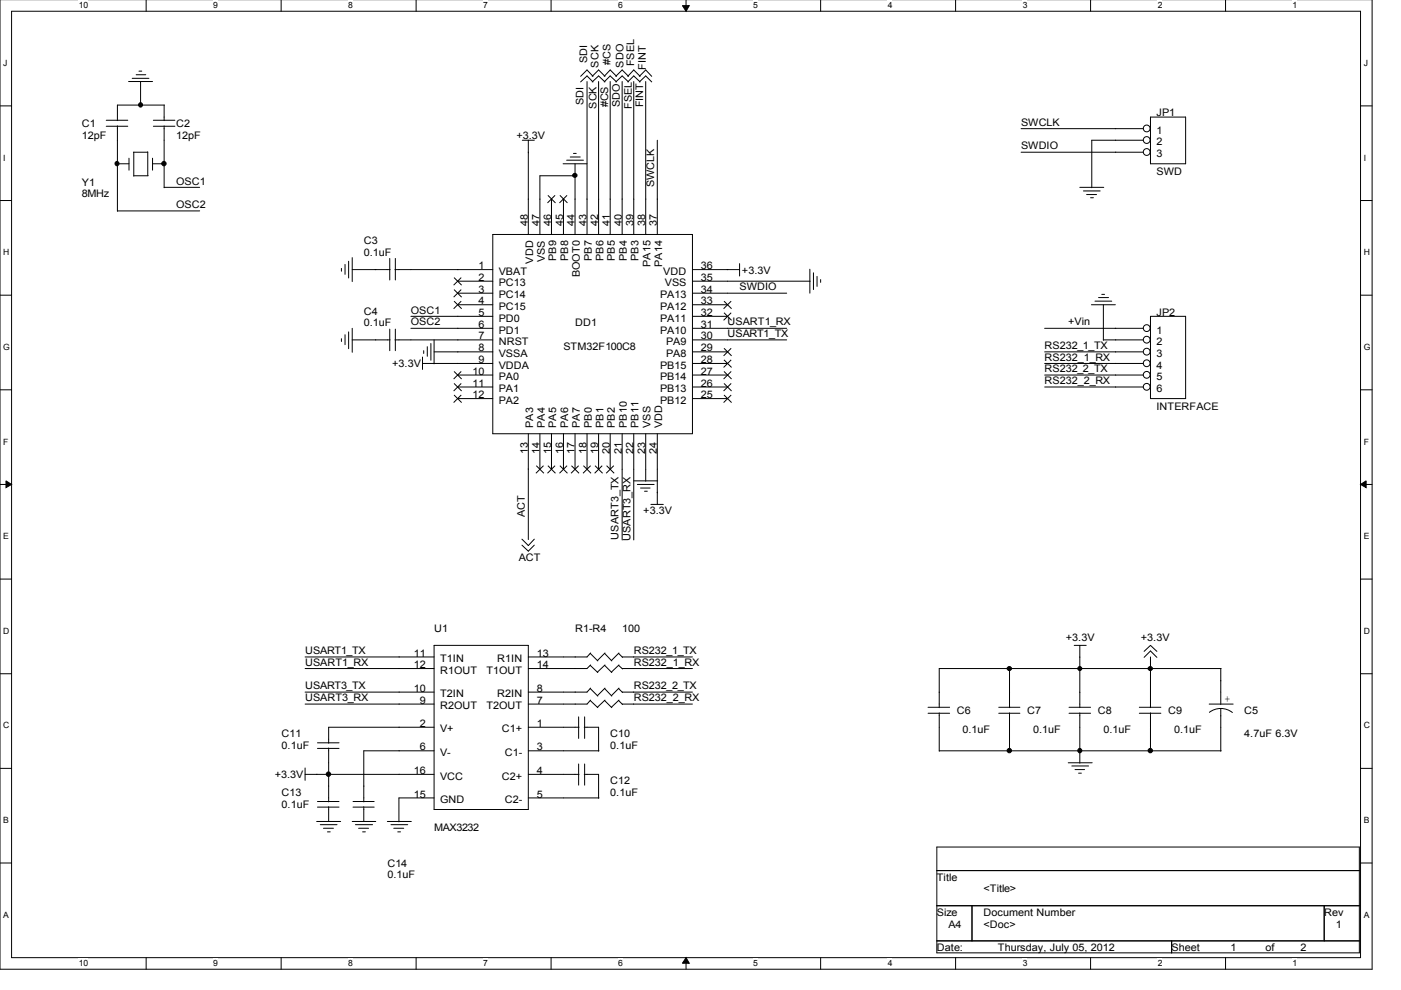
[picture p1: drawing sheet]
<svg xmlns="http://www.w3.org/2000/svg" width="297mm" height="210mm" viewBox="0 0 297 210" stroke-linecap="round" stroke-linejoin="round" font-family="sans-serif">
<path d="M0 -.1v205.6h290.9v-205.6M2.5 2.4h286v200.6h-286z" fill="none" stroke="#000" stroke-width=".21"/>
<g fill="#fff">
<path d="M16.7 .2h1.9v1.9h-1.9z"/>
<path d="M16.7 203.3h1.9v1.9h-1.9z"/>
</g>
<path d="M31 0v2.4M31 203v2.5" fill="none" stroke="#000" stroke-width=".21"/>
<g fill="#fff">
<path d="M45.2 .2h.9v1.9h-.9z"/>
<path d="M45.2 203.3h.9v1.9h-.9z"/>
</g>
<path d="M59.6 0v2.4M59.6 203v2.5" fill="none" stroke="#000" stroke-width=".21"/>
<g fill="#fff">
<path d="M73.8 .2h1v1.9h-1z"/>
<path d="M73.8 203.3h1v1.9h-1z"/>
</g>
<path d="M88.2 0v2.4M88.2 203v2.5" fill="none" stroke="#000" stroke-width=".21"/>
<g fill="#fff">
<path d="M102.4 .2h1v1.9h-1z"/>
<path d="M102.4 203.3h1v1.9h-1z"/>
</g>
<path d="M116.8 0v2.4M116.8 203v2.5" fill="none" stroke="#000" stroke-width=".21"/>
<g fill="#fff">
<path d="M131.1 .2h.9v1.9h-.9z"/>
<path d="M131.1 203.3h.9v1.9h-.9z"/>
</g>
<path d="M145.5 0v2.4M145.5 203v2.5" fill="none" stroke="#000" stroke-width=".21"/>
<path d="M144.7 1.2h1.4l-.6 1.2zM145.5 203l.6 1.2h-1.4z" fill="#000" stroke="#000" stroke-width=".21"/>
<g fill="#fff">
<path d="M159.7 .2h.9v1.9h-.9z"/>
<path d="M159.7 203.3h.9v1.9h-.9z"/>
</g>
<path d="M174 0v2.4M174 203v2.5" fill="none" stroke="#000" stroke-width=".21"/>
<g fill="#fff">
<path d="M188.2 .2h.9v1.9h-.9z"/>
<path d="M188.2 203.3h.9v1.9h-.9z"/>
</g>
<path d="M202.6 0v2.4M202.6 203v2.5" fill="none" stroke="#000" stroke-width=".21"/>
<g fill="#fff">
<path d="M216.8 .2h1v1.9h-1z"/>
<path d="M216.8 203.3h1v1.9h-1z"/>
</g>
<path d="M231.2 0v2.4M231.2 203v2.5" fill="none" stroke="#000" stroke-width=".21"/>
<g fill="#fff">
<path d="M245.4 .2h1v1.9h-1z"/>
<path d="M245.4 203.3h1v1.9h-1z"/>
</g>
<path d="M259.8 0v2.4M259.8 203v2.5" fill="none" stroke="#000" stroke-width=".21"/>
<g fill="#fff">
<path d="M274.1 .2h.9v1.9h-.9z"/>
<path d="M274.1 203.3h.9v1.9h-.9z"/>
<path d="M.7 12.4h.8v1.9h-.8z"/>
<path d="M289.1 12.4h.9v1.9h-.9z"/>
<path d="M.7 32.4h.4v2h-.4z"/>
<path d="M289.1 32.4h.5v2h-.5z"/>
</g>
<path d="M0 22.5h2.5M288.5 22.5h2.4" fill="none" stroke="#000" stroke-width=".21"/>
<g fill="#fff">
<path d="M.7 52.5h1.1v2h-1.1z"/>
<path d="M289.1 52.5h1.1v2h-1.1z"/>
</g>
<path d="M0 42.5h2.5M288.5 42.5h2.4" fill="none" stroke="#000" stroke-width=".21"/>
<g fill="#fff">
<path d="M.7 72.6h1.2v1.9h-1.2z"/>
<path d="M289.1 72.6h1.3v1.9h-1.3z"/>
</g>
<path d="M0 62.6h2.5M288.5 62.6h2.4" fill="none" stroke="#000" stroke-width=".21"/>
<g fill="#fff">
<path d="M.7 92.6h1v2h-1z"/>
<path d="M289.1 92.6h1.1v2h-1.1z"/>
</g>
<path d="M0 82.6h2.5M288.5 82.6h2.4" fill="none" stroke="#000" stroke-width=".21"/>
<g fill="#fff">
<path d="M.7 112.7h1.1v2h-1.1z"/>
<path d="M289.1 112.7h1.1v2h-1.1z"/>
</g>
<path d="M0 102.7h2.5M288.5 102.7h2.4" fill="none" stroke="#000" stroke-width=".21"/>
<path d="M1.3 102l1.2 .7-1.2 .7zM288.5 102.7l1.1-.7v1.4z" fill="#000" stroke="#000" stroke-width=".21"/>
<g fill="#fff">
<path d="M.7 132.8h1.2v1.9h-1.2z"/>
<path d="M289.1 132.8h1.2v1.9h-1.2z"/>
</g>
<path d="M0 122.8h2.5M288.5 122.8h2.4" fill="none" stroke="#000" stroke-width=".21"/>
<g fill="#fff">
<path d="M.7 152.8h1.2v2h-1.2z"/>
<path d="M289.1 152.8h1.2v2h-1.2z"/>
</g>
<path d="M0 142.8h2.5M288.5 142.8h2.4" fill="none" stroke="#000" stroke-width=".21"/>
<g fill="#fff">
<path d="M.7 172.9h1.1v2h-1.1z"/>
<path d="M289.1 172.9h1.1v2h-1.1z"/>
</g>
<path d="M0 162.9h2.5M288.5 162.9h2.4" fill="none" stroke="#000" stroke-width=".21"/>
<g fill="#fff">
<path d="M.7 193h1v1.9h-1z"/>
<path d="M289.1 193h1.1v1.9h-1.1z"/>
</g>
<g fill="none" stroke="#000" stroke-width=".21">
<path d="M27.3 17.3h5M28 16.6h3.6M28.9 15.8h2M29.5 15.1h.6M29.8 17.3v5.1M123.1 16.2l1.4-1.4 1.2 1.4M123.1 17.4l1.4-1.3 1.2 1.3M124.5 17.3v32.4M125.6 16.2l1.3-1.4 1.4 1.4M125.6 17.4l1.3-1.3 1.4 1.3M126.9 17.3v32.4M128.1 16.2l1.3-1.4 1.3 1.4"/>
<path d="M128.1 17.4l1.3-1.3 1.3 1.3M129.4 17.3v32.4M130.6 16.2l1.3-1.4 1.4 1.4M130.6 17.4l1.3-1.3 1.4 1.3M131.9 17.3v32.4M133.1 16.2l1.3-1.4 1.3 1.4M133.1 17.4l1.3-1.3 1.3 1.3M134.4 17.3v32.4M135.6 16.2l1.3-1.4 1.3 1.4M135.6 17.4l1.3-1.3 1.3 1.3M136.9 17.3v32.4M22.5 25.5h4.6"/>
<path d="M22.5 26.8h4.6M24.9 34.7h2.4M24.9 26.7v18.1M27.3 33.5v2.6M28.3 32.3h3M28.4 32.3v5.1M28.4 37.3h3M31.3 32.2v5.1M32.3 34.7h2.5M32.3 33.5v2.6M32.5 25.5h4.6M32.5 26.8h4.6"/>
<path d="M34.8 39.7h7.5M34.8 22.3v3.3M34.8 26.7v13.1M34.9 22.3h-10v3.3M110.7 29.7h2.6M112 29.7v20M119.4 34.7h5.1M120.1 34h3.6M120.9 33.3h2.1M121.6 32.5h.6M121.9 34.7v15M122 37.3h-7.5v12.4"/>
<path d="M139.4 29.7v20M216.5 27.3h25.9M216.5 32.3h25.9M228.9 39.7h5.1M242.4 29.7h-10.9v10.1M243.9 24.8h7.5v9.9h-7.5zM24.9 44.7h17.4M72.4 56.9v.6M73.2 56.1v2.1M73.9 55.4v3.5M74.7 57.2h8M74.7 54.6v5.1"/>
<path d="M82.6 54.8v4.6M83.7 57.2h20.8M83.8 54.8v4.6M96.3 58.9l1.6 1.6M97 59.6h7.5M97.8 58.9l-1.6 1.6M104.5 49.7h42.3v42.3h-42.3zM116.2 41.4l1.6 1.6M116.9 42.2v7.5M117.7 41.4l-1.6 1.6M118.7 41.4l1.6 1.6M119.5 42.2v7.5"/>
<path d="M120.2 41.4l-1.6 1.6M146.8 57.2h10M146.8 59.6h25M156.8 55.9v2.6M171.7 57.1v5.1M172.5 57.8v3.6M173.2 58.6v2.1M174 59.3v.6M229.7 40.5h3.6M230.4 41.2h2.1M231.2 41.9h.6M72.4 71.8v.6"/>
<path d="M73.2 71v2.1M73.9 70.4v3.5M74.7 69.6v5.1M74.7 72.1h8M82.6 69.8v4.6M83.7 72.1h20.8M83.8 69.8v4.6M87.1 67.1h17.4M87.1 69.6h17.4M89.6 77.1h14.9M89.6 75.7v2.6M89.8 74.4v.5"/>
<path d="M90.6 73.5v2M91.4 72.8v3.6M92 72.1v5M92 74.6h12.5M96.3 61.4l1.6 1.6M96.3 63.9l1.6 1.6M96.3 78.8l1.6 1.6M97 64.6h7.5M97 79.5h7.5M97 62.2h7.5M97.8 61.4l-1.6 1.6M97.8 63.9l-1.6 1.6"/>
<path d="M97.8 78.8l-1.6 1.6M146.8 77.1h7.5M146.8 64.6h7.5M146.8 67.1h7.5M146.8 69.6h20M146.8 72.1h20M146.8 74.6h7.5M146.8 79.5h7.5M146.8 62.2h20M153.5 78.8l1.6 1.6M153.5 76.3l1.6 1.6M153.5 73.8l1.6 1.7"/>
<path d="M153.5 66.3l1.6 1.6M153.5 63.9l1.6 1.6M155 73.8l-1.6 1.7M155 78.8l-1.6 1.6M155 76.3l-1.6 1.6M155 66.3l-1.6 1.6M155 63.9l-1.6 1.6M221.5 77.1h20.9M221.5 69.6h20.9M221.5 74.6h20.9M221.5 79.5h20.9M231.4 64.6h5.1"/>
<path d="M232.2 63.9h3.5M232.9 63.1h2.1M233.6 62.4h.6M233.9 72.1h8.5M233.9 64.6v7.6M243.9 67.1h7.5v17.4h-7.5zM96.3 81.3l1.6 1.6M96.3 83.7l1.6 1.7M97 84.5h7.5M97 82.1h7.5M97.8 81.3l-1.6 1.6M97.8 83.7l-1.6 1.7"/>
<path d="M112 92v22.4M113.7 98.7l1.6 1.6M114.5 92v7.5M115.2 98.7l-1.6 1.6M116.2 98.7l1.6 1.6M116.9 92v7.5M117.7 98.7l-1.6 1.6M118.7 98.7l1.6 1.6M119.5 92v7.5M120.2 98.7l-1.6 1.6M121.2 98.7l1.6 1.6M121.9 92v7.5"/>
<path d="M122.7 98.7l-1.6 1.6M123.7 98.7l1.6 1.6M124.5 92v7.5M125.2 98.7l-1.6 1.6M126.2 98.7l1.6 1.6M126.9 92v7.5M127.7 98.7l-1.6 1.6M128.6 98.7l1.6 1.6M129.4 92v7.5M130.1 98.7l-1.6 1.6M131.9 92v22.5M134.4 92v22.5"/>
<path d="M136.9 92v10M139.4 92v14.9M146.8 84.5h7.5M146.8 82.1h7.5M153.5 83.7l1.6 1.7M153.5 81.3l1.6 1.6M155 83.7l-1.6 1.7M155 81.3l-1.6 1.6M221.5 82.1h20.9M110.7 115.6l1.3 1.3 1.3-1.3M110.7 114.3l1.3 1.4 1.3-1.4M134.4 102h5"/>
<path d="M135.1 102.7h3.6M135.8 103.5h2M136.7 104.2h.5M138 106.9h2.6M64.7 139.3h27.3M92 136.8h20v34.8h-20zM125.1 138.5l1.6 1.6M125.2 138.4l-.7 .9h-12.5M128.2 138.5l1.5 1.6M128.3 138.4l-1.6 1.7M131.1 138.5l.9 .9M131.2 138.4l-1.6 1.7"/>
<path d="M131.9 139.3h14.9M227.8 136.8h2.5M228.9 136.8v13.2M242.6 138.1l1.3-1.3 1.4 1.3M242.6 139.4l1.3-1.4 1.4 1.4M243.9 139.3v10.7M64.7 146.7h27.3M64.7 141.7h27.3M64.7 149.3h27.3M67.3 157.5h4.6M67.3 158.7h4.6M69.7 158.6v11.4"/>
<path d="M92 154.2h-22.3v3.4M92 159.2h-14.9v10.8M112 154.2h10.8M112 159.2h15M122.7 152v4.6M123.9 154.2h3v5.1M124 152v4.6M125.1 141.1l1.6 1.5M125.1 146l1.6 1.6M125.1 148.5l1.6 1.5M125.2 145.9l-.7 .8h-12.5M125.2 141l-.7 .7h-12.5"/>
<path d="M125.2 148.4l-.7 .9h-12.5M128.2 141.1l1.5 1.5M128.2 146l1.5 1.6M128.2 148.5l1.5 1.5M128.3 141l-1.6 1.5M128.3 145.9l-1.6 1.6M128.3 148.4l-1.6 1.6M131.1 141.1l.9 .7M131.1 146l.9 .8M131.1 148.5l.9 .9M131.2 141l-1.6 1.5M131.2 145.9l-1.6 1.6"/>
<path d="M131.2 148.4l-1.6 1.6M131.9 146.7h14.9M131.9 141.7h14.9M131.9 149.3h14.9M196.8 150h4.5M196.8 151.2h4.5M199.1 159.2h59.8M199.1 151.1v8.2M211.8 150h4.4M211.8 151.2h4.4M214 141.7v8.3M214 151.1v8.2"/>
<path d="M226.7 150h4.5M226.7 151.2h4.5M228.9 151.1v10.7M241.6 150h4.5M241.6 151.2h4.5M243.9 151.1v8.2M256.4 149.3h5.1M258.8 150.2l1.6 .3 .9 .6M258.8 150.2l-1.5 .3-.9 .5M258.8 141.7v7.7M258.8 150.2v9.1M258.9 141.7h-59.8v8.3"/>
<path d="M64.7 164.2h27.3M64.7 162.8v2.7M67.1 174.2h5.1M67.3 169.9h4.6M67.3 171.1h4.6M67.9 174.9h3.6M68.6 175.6h2.1M69.4 176.4h.6M69.7 171v3.2M74.7 174.2h5M74.8 169.9h4.5M74.8 171.1h4.5"/>
<path d="M75.4 174.9h3.6M76 175.6h2.1M76.9 176.4h.6M77.1 171v3.2M82.1 174.2h5.1M82.9 174.9h3.5M83.5 175.6h2.1M84.3 176.4h.6M92 169.2h-7.4v5.1M112 164.2h10.8M112 169.2h15M122.7 162v4.5"/>
<path d="M123.9 164.2h3v5.1M124 162v4.5M198.6 179.6h89.6v22.4h-89.6zM226.5 161.7h5.1M227.2 162.4h3.6M227.9 163.2h2.1M228.7 163.9h.6M0 183h2.5M198.6 184.6h89.6M198.6 192h89.6M198.6 199.5h89.6M206.1 192v7.5"/>
<path d="M248.4 199.5v2.5M280.8 192v7.5M288.5 183h2.4"/>
<circle cx="243.1" cy="27.2" r=".72"/>
<circle cx="243.1" cy="29.7" r=".72"/>
<circle cx="243.1" cy="32.2" r=".72"/>
<circle cx="243.1" cy="79.5" r=".72"/>
<circle cx="243.1" cy="72" r=".72"/>
<circle cx="243.1" cy="69.6" r=".72"/>
<circle cx="243.1" cy="77" r=".72"/>
<circle cx="243.1" cy="74.6" r=".72"/>
<circle cx="243.1" cy="82" r=".72"/>
</g>
<g fill="#000" stroke="#000" stroke-width=".21">
<circle cx="24.8" cy="34.7" r=".45"/>
<circle cx="29.8" cy="22.2" r=".45"/>
<circle cx="34.8" cy="34.7" r=".47"/>
<circle cx="121.9" cy="37.2" r=".45"/>
<circle cx="214" cy="159.1" r=".47"/>
<circle cx="214" cy="141.7" r=".45"/>
<circle cx="228.9" cy="159.1" r=".45"/>
<circle cx="228.9" cy="141.7" r=".42"/>
<circle cx="243.9" cy="159.1" r=".47"/>
<circle cx="243.9" cy="141.7" r=".45"/>
<circle cx="69.6" cy="164.1" r=".47"/>
</g>
<g font-size="2.2">
<text x="124.5" y="13.3" transform="rotate(-90 124.5 13.3)">SDI</text>
<text x="126.9" y="14.3" transform="rotate(-90 126.9 14.3)">SCK</text>
<text x="129.5" y="13.8" transform="rotate(-90 129.5 13.8)">#CS</text>
<text x="132.2" y="14.3" transform="rotate(-90 132.2 14.3)">SDO</text>
<text x="134.5" y="14.1" transform="rotate(-90 134.5 14.1)">FSEL</text>
<text x="136.9" y="14.8" transform="rotate(-90 136.9 14.8)">FINT</text>
<text x="123.7" y="22.3" transform="rotate(-90 123.7 22.3)">SDI</text>
<text x="126.5" y="23" transform="rotate(-90 126.5 23)">SCK</text>
<text x="128.9" y="22.8" transform="rotate(-90 128.9 22.8)">#CS</text>
<text x="131.4" y="22.8" transform="rotate(-90 131.4 22.8)">SDO</text>
<text x="133.9" y="23" transform="rotate(-90 133.9 23)">FSEL</text>
<text x="136.4" y="22.8" transform="rotate(-90 136.4 22.8)">FINT</text>
<text x="17.4" y="26.9">C1</text>
<text x="17.4" y="29.4">12pF</text>
<text x="37.3" y="26.9">C2</text>
<text x="37.3" y="29.4">12pF</text>
<text x="109.5" y="29.4">+3.3V</text>
<text x="216.5" y="26.7">SWCLK</text>
<text x="245.2" y="24.7">JP1</text>
<text x="245.2" y="28.4">1</text>
<text x="216.5" y="31.6">SWDIO</text>
<text x="245.2" y="30.8">2</text>
<text x="245.2" y="33.4">3</text>
<text x="17.4" y="39.4">Y1</text>
<text x="17.4" y="41.8">8MHz</text>
<text x="37.3" y="39.1">OSC1</text>
<text x="138.7" y="39.7" transform="rotate(-90 138.7 39.7)">SWCLK</text>
<text x="245.2" y="37.1">SWD</text>
<text x="37.3" y="44">OSC2</text>
<text x="111.9" y="47.9" transform="rotate(-90 111.9 47.9)">48</text>
<text x="114.4" y="47.9" transform="rotate(-90 114.4 47.9)">47</text>
<text x="116.8" y="47.9" transform="rotate(-90 116.8 47.9)">46</text>
<text x="119.4" y="47.9" transform="rotate(-90 119.4 47.9)">45</text>
<text x="121.8" y="47.9" transform="rotate(-90 121.8 47.9)">44</text>
<text x="124.4" y="47.9" transform="rotate(-90 124.4 47.9)">43</text>
<text x="126.8" y="47.9" transform="rotate(-90 126.8 47.9)">42</text>
<text x="129.3" y="47.9" transform="rotate(-90 129.3 47.9)">41</text>
<text x="131.8" y="47.9" transform="rotate(-90 131.8 47.9)">40</text>
<text x="134.3" y="47.9" transform="rotate(-90 134.3 47.9)">39</text>
<text x="136.8" y="47.9" transform="rotate(-90 136.8 47.9)">38</text>
<text x="139.3" y="47.9" transform="rotate(-90 139.3 47.9)">37</text>
<text x="77.1" y="51.8">C3</text>
<text x="77.1" y="54.3">0.1uF</text>
<text x="101.4" y="57.1">1</text>
<text x="101.4" y="59.5">2</text>
<text x="105.7" y="58.3">VBAT</text>
<text x="113" y="55.9" transform="rotate(-90 113 55.9)">VDD</text>
<text x="115.5" y="55.6" transform="rotate(-90 115.5 55.6)">VSS</text>
<text x="117.9" y="55.3" transform="rotate(-90 117.9 55.3)">PB9</text>
<text x="120.5" y="55.3" transform="rotate(-90 120.5 55.3)">PB8</text>
<text x="122.9" y="58.8" transform="rotate(-90 122.9 58.8)">BOOT0</text>
<text x="125.5" y="55.3" transform="rotate(-90 125.5 55.3)">PB7</text>
<text x="127.9" y="55.3" transform="rotate(-90 127.9 55.3)">PB6</text>
<text x="130.4" y="55.3" transform="rotate(-90 130.4 55.3)">PB5</text>
<text x="132.9" y="55.3" transform="rotate(-90 132.9 55.3)">PB4</text>
<text x="135.4" y="55.3" transform="rotate(-90 135.4 55.3)">PB3</text>
<text x="137.9" y="56.6" transform="rotate(-90 137.9 56.6)">PA15</text>
<text x="140.4" y="56.6" transform="rotate(-90 140.4 56.6)">PA14</text>
<text x="140.6" y="58.3">VDD</text>
<text x="148.6" y="59.5">35</text>
<text x="148.6" y="57.1">36</text>
<text x="157.3" y="58">+3.3V</text>
<text x="101.4" y="62.1">3</text>
<text x="101.4" y="64.5">4</text>
<text x="105.7" y="60.7">PC13</text>
<text x="105.7" y="63.3">PC14</text>
<text x="105.7" y="65.7">PC15</text>
<text x="140" y="65.7">PA12</text>
<text x="140" y="63.3">PA13</text>
<text x="141" y="60.7">VSS</text>
<text x="148.6" y="64.5">33</text>
<text x="148.6" y="62.1">34</text>
<text x="156.8" y="61.5">SWDIO</text>
<text x="77.1" y="66.7">C4</text>
<text x="77.1" y="69.2">0.1uF</text>
<text x="87.1" y="66.5">OSC1</text>
<text x="87.1" y="68.9">OSC2</text>
<text x="101.4" y="67">5</text>
<text x="101.4" y="69.5">6</text>
<text x="101.4" y="72">7</text>
<text x="105.7" y="68.2">PD0</text>
<text x="105.7" y="70.7">PD1</text>
<text x="121.9" y="69.2">DD1</text>
<text x="140" y="70.7">PA10</text>
<text x="140" y="68.2">PA11</text>
<text x="148.6" y="72">30</text>
<text x="148.6" y="69.5">31</text>
<text x="148.6" y="67">32</text>
<text x="154.3" y="71.5">USART1_TX</text>
<text x="154.3" y="68.9">USART1_RX</text>
<text x="226.5" y="68.9">+Vin</text>
<text x="245.2" y="67">JP2</text>
<text x="245.2" y="70.7">1</text>
<text x="83.1" y="77.9">+3.3V</text>
<text x="101.4" y="74.5">8</text>
<text x="101.4" y="77">9</text>
<text x="105.7" y="73.2">NRST</text>
<text x="105.7" y="75.7">VSSA</text>
<text x="119.5" y="74.2">STM32F100C8</text>
<text x="141.2" y="75.7">PA8</text>
<text x="141.2" y="73.2">PA9</text>
<text x="148.6" y="77">28</text>
<text x="148.6" y="74.5">29</text>
<text x="221.5" y="73.9">RS232_1_TX</text>
<text x="221.5" y="76.5">RS232_1_RX</text>
<text x="245.2" y="73.2">2</text>
<text x="245.2" y="75.7">3</text>
<text x="100.2" y="79.4">10</text>
<text x="100.2" y="82">11</text>
<text x="105.7" y="78.2">VDDA</text>
<text x="105.7" y="80.6">PA0</text>
<text x="105.7" y="83.2">PA1</text>
<text x="140" y="83.2">PB13</text>
<text x="140" y="80.6">PB14</text>
<text x="140" y="78.2">PB15</text>
<text x="148.6" y="82">26</text>
<text x="148.6" y="79.4">27</text>
<text x="221.5" y="78.9">RS232_2_TX</text>
<text x="221.5" y="81.4">RS232_2_RX</text>
<text x="245.2" y="78.2">4</text>
<text x="245.2" y="80.6">5</text>
<text x="245.2" y="83.2">6</text>
<text x="100.2" y="84.4">12</text>
<text x="105.7" y="85.6">PA2</text>
<text x="140" y="85.6">PB12</text>
<text x="148.6" y="84.4">25</text>
<text x="245.2" y="86.9">INTERFACE</text>
<text x="113" y="90.7" transform="rotate(-90 113 90.7)">PA3</text>
<text x="115.5" y="90.7" transform="rotate(-90 115.5 90.7)">PA4</text>
<text x="117.9" y="90.7" transform="rotate(-90 117.9 90.7)">PA5</text>
<text x="120.5" y="90.7" transform="rotate(-90 120.5 90.7)">PA6</text>
<text x="122.9" y="90.7" transform="rotate(-90 122.9 90.7)">PA7</text>
<text x="125.5" y="90.7" transform="rotate(-90 125.5 90.7)">PB0</text>
<text x="127.9" y="90.7" transform="rotate(-90 127.9 90.7)">PB1</text>
<text x="130.4" y="90.7" transform="rotate(-90 130.4 90.7)">PB2</text>
<text x="132.9" y="90.7" transform="rotate(-90 132.9 90.7)">PB10</text>
<text x="135.4" y="90.7" transform="rotate(-90 135.4 90.7)">PB11</text>
<text x="137.9" y="90.7" transform="rotate(-90 137.9 90.7)">VSS</text>
<text x="140.4" y="90.7" transform="rotate(-90 140.4 90.7)">VDD</text>
<text x="111.9" y="96.3" transform="rotate(-90 111.9 96.3)">13</text>
<text x="114.4" y="96.3" transform="rotate(-90 114.4 96.3)">14</text>
<text x="116.8" y="96.3" transform="rotate(-90 116.8 96.3)">15</text>
<text x="119.4" y="96.3" transform="rotate(-90 119.4 96.3)">16</text>
<text x="121.8" y="96.3" transform="rotate(-90 121.8 96.3)">17</text>
<text x="124.4" y="96.3" transform="rotate(-90 124.4 96.3)">18</text>
<text x="126.8" y="96.3" transform="rotate(-90 126.8 96.3)">19</text>
<text x="129.3" y="96.3" transform="rotate(-90 129.3 96.3)">20</text>
<text x="131.8" y="96.3" transform="rotate(-90 131.8 96.3)">21</text>
<text x="134.3" y="96.3" transform="rotate(-90 134.3 96.3)">22</text>
<text x="136.8" y="96.3" transform="rotate(-90 136.8 96.3)">23</text>
<text x="139.3" y="96.3" transform="rotate(-90 139.3 96.3)">24</text>
<text x="111.3" y="109.7" transform="rotate(-90 111.3 109.7)">ACT</text>
<text x="136.4" y="109.1">+3.3V</text>
<text x="110" y="119">ACT</text>
<text x="131.1" y="114.4" transform="rotate(-90 131.1 114.4)">USART3_TX</text>
<text x="133.7" y="114.7" transform="rotate(-90 133.7 114.7)">USART3_RX</text>
<text x="92" y="134">U1</text>
<text x="121.9" y="134">R1-R4</text>
<text x="131.9" y="134">100</text>
<text x="226" y="135.9">+3.3V</text>
<text x="241.9" y="135.9">+3.3V</text>
<text x="64.7" y="138.7">USART1_TX</text>
<text x="64.7" y="141.2">USART1_RX</text>
<text x="87.7" y="139.2">11</text>
<text x="87.7" y="141.7">12</text>
<text x="93.3" y="140.4">T1IN</text>
<text x="93.3" y="142.8">R1OUT</text>
<text x="103.1" y="142.8">T1OUT</text>
<text x="105.4" y="140.4">R1IN</text>
<text x="113.8" y="139.2">13</text>
<text x="113.8" y="141.7">14</text>
<text x="134.4" y="138.7">RS232_1_TX</text>
<text x="134.4" y="141.2">RS232_1_RX</text>
<text x="64.7" y="146.1">USART3_TX</text>
<text x="64.7" y="148.6">USART3_RX</text>
<text x="87.7" y="146.7">10</text>
<text x="89" y="149.2">9</text>
<text x="93.3" y="147.8">T2IN</text>
<text x="105.4" y="147.8">R2IN</text>
<text x="113.8" y="146.7">8</text>
<text x="113.8" y="149.2">7</text>
<text x="134.4" y="146.1">RS232_2_TX</text>
<text x="134.4" y="148.6">RS232_2_RX</text>
<text x="259.6" y="148.9">+</text>
<text x="89" y="154.1">2</text>
<text x="93.3" y="150.4">R2OUT</text>
<text x="93.3" y="155.3">V+</text>
<text x="103.1" y="150.4">T2OUT</text>
<text x="106.4" y="155.3">C1+</text>
<text x="113.8" y="154.1">1</text>
<text x="202.9" y="151.4">C6</text>
<text x="204" y="155.4">0.1uF</text>
<text x="217.8" y="151.4">C7</text>
<text x="219" y="155.4">0.1uF</text>
<text x="232.7" y="151.4">C8</text>
<text x="233.9" y="155.4">0.1uF</text>
<text x="247.6" y="151.4">C9</text>
<text x="248.9" y="155.4">0.1uF</text>
<text x="263.8" y="151.4">C5</text>
<text x="59.7" y="156.3">C11</text>
<text x="59.7" y="158.8">0.1uF</text>
<text x="89" y="159.1">6</text>
<text x="93.3" y="160.3">V-</text>
<text x="107" y="160.3">C1-</text>
<text x="113.8" y="159.1">3</text>
<text x="129.4" y="156.3">C10</text>
<text x="129.4" y="158.8">0.1uF</text>
<text x="263.8" y="156.3">4.7uF 6.3V</text>
<text x="58.3" y="165">+3.3V</text>
<text x="87.7" y="164.1">16</text>
<text x="93.3" y="165.3">VCC</text>
<text x="106.4" y="165.3">C2+</text>
<text x="113.8" y="164.1">4</text>
<text x="129.4" y="166.3">C12</text>
<text x="59.7" y="168.8">C13</text>
<text x="59.7" y="171.3">0.1uF</text>
<text x="87.7" y="169.1">15</text>
<text x="93.3" y="170.3">GND</text>
<text x="107" y="170.3">C2-</text>
<text x="113.8" y="169.1">5</text>
<text x="129.4" y="168.8">0.1uF</text>
<text x="92" y="176.3">MAX3232</text>
<text x="82.1" y="183.7">C14</text>
<text x="82.1" y="186.2">0.1uF</text>
<text x="198.6" y="186.7">Title</text>
<text x="208.5" y="189.2">&lt;Title&gt;</text>
<text x="198.6" y="194.2">Size</text>
<text x="201.1" y="196.7">A4</text>
<text x="208.5" y="196.7">&lt;Doc&gt;</text>
<text x="208.5" y="194.2">Document Number</text>
<text x="280.8" y="194.2">Rev</text>
<text x="283.2" y="196.7">1</text>
<text x="198.6" y="201.6">Date:</text>
<text x="211.6" y="201.6">Thursday, July 05, 2012</text>
<text x="248.4" y="201.6">Sheet</text>
<text x="260.9" y="201.6">1</text>
<text x="268.3" y="201.6">of</text>
<text x="275.8" y="201.6">2</text>
</g>
<g font-size="1.8">
<text x="16.7" y="1.8">10</text>
<text x="45.2" y="1.8">9</text>
<text x="73.8" y="1.8">8</text>
<text x="102.4" y="1.8">7</text>
<text x="131.1" y="1.8">6</text>
<text x="159.7" y="1.8">5</text>
<text x="188.2" y="1.8">4</text>
<text x="216.8" y="1.8">3</text>
<text x="245.4" y="1.8">2</text>
<text x="274.1" y="1.8">1</text>
<text x=".7" y="14">J</text>
<text x="289.1" y="14">J</text>
<text x=".7" y="34.1">I</text>
<text x="289.1" y="34.1">I</text>
<text x=".7" y="54.1">H</text>
<text x="289.1" y="54.1">H</text>
<text x=".7" y="74.2">G</text>
<text x="289.1" y="74.2">G</text>
<text x=".7" y="94.2">F</text>
<text x="289.1" y="94.2">F</text>
<text x=".7" y="114.3">E</text>
<text x="289.1" y="114.3">E</text>
<text x=".7" y="134.4">D</text>
<text x="289.1" y="134.4">D</text>
<text x=".7" y="154.4">C</text>
<text x="289.1" y="154.4">C</text>
<text x=".7" y="174.5">B</text>
<text x="289.1" y="174.5">B</text>
<text x=".7" y="194.6">A</text>
<text x="289.1" y="194.6">A</text>
<text x="16.7" y="204.9">10</text>
<text x="45.2" y="204.9">9</text>
<text x="73.8" y="204.9">8</text>
<text x="102.4" y="204.9">7</text>
<text x="131.1" y="204.9">6</text>
<text x="159.7" y="204.9">5</text>
<text x="188.2" y="204.9">4</text>
<text x="216.8" y="204.9">3</text>
<text x="245.4" y="204.9">2</text>
<text x="274.1" y="204.9">1</text>
</g>
</svg>
